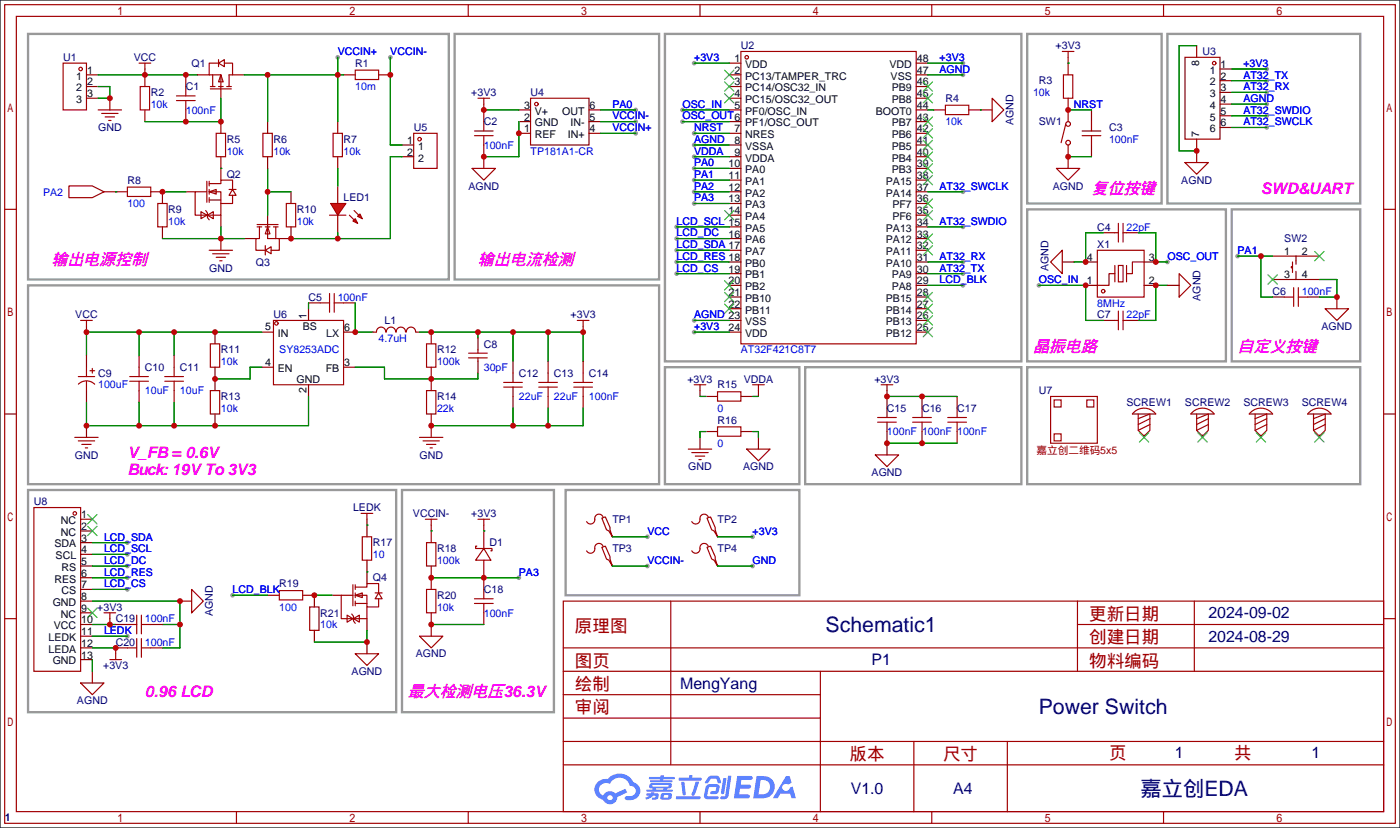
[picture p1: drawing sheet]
<svg xmlns="http://www.w3.org/2000/svg" width="304mm" height="180mm" viewBox="0 0 304 180" stroke-linecap="round" stroke-linejoin="round" font-family="sans-serif">
<path d="M0 0h304.3v179.8h-304.3z" fill="#fff" stroke="#000" stroke-width=".25"/>
<g fill="#999">
<circle cx="73.4" cy="12.4" r=".51"/>
<circle cx="84.8" cy="12.4" r=".51"/>
<circle cx="27.7" cy="117.9" r=".51"/>
<circle cx="27.7" cy="120.4" r=".51"/>
<circle cx="27.7" cy="122.9" r=".51"/>
<circle cx="27.7" cy="125.5" r=".51"/>
<circle cx="27.7" cy="128" r=".51"/>
<circle cx="27.7" cy="138.2" r=".51"/>
<circle cx="50.5" cy="129.3" r=".51"/>
<circle cx="269" cy="55.6" r=".51"/>
<circle cx="138.2" cy="26.4" r=".51"/>
<circle cx="138.2" cy="29" r=".51"/>
<circle cx="148.3" cy="23.9" r=".51"/>
<circle cx="148.3" cy="26.4" r=".51"/>
<circle cx="150.9" cy="29" r=".51"/>
<circle cx="150.9" cy="31.5" r=".51"/>
<circle cx="209.3" cy="16.3" r=".51"/>
<circle cx="150.9" cy="69.6" r=".51"/>
<circle cx="225.8" cy="62" r=".51"/>
<circle cx="253.7" cy="56.9" r=".51"/>
<circle cx="138.2" cy="23.9" r=".51"/>
<circle cx="150.9" cy="36.6" r=".51"/>
<circle cx="150.9" cy="39.1" r=".51"/>
<circle cx="147.1" cy="49.3" r=".51"/>
<circle cx="147.1" cy="51.8" r=".51"/>
<circle cx="147.1" cy="54.4" r=".51"/>
<circle cx="147.1" cy="56.9" r=".51"/>
<circle cx="147.1" cy="59.4" r=".51"/>
<circle cx="209.3" cy="62" r=".51"/>
<circle cx="209.3" cy="59.4" r=".51"/>
<circle cx="209.3" cy="56.9" r=".51"/>
<circle cx="209.3" cy="49.3" r=".51"/>
<circle cx="209.3" cy="41.7" r=".51"/>
<circle cx="150.9" cy="13.7" r=".51"/>
<circle cx="209.3" cy="13.7" r=".51"/>
<circle cx="150.9" cy="72.1" r=".51"/>
<circle cx="150.9" cy="34" r=".51"/>
<circle cx="275.3" cy="15" r=".51"/>
<circle cx="275.3" cy="17.5" r=".51"/>
<circle cx="275.3" cy="20.1" r=".51"/>
<circle cx="275.3" cy="22.6" r=".51"/>
<circle cx="275.3" cy="25.1" r=".51"/>
<circle cx="275.3" cy="27.7" r=".51"/>
<circle cx="150.9" cy="41.7" r=".51"/>
<circle cx="140.7" cy="116.6" r=".51"/>
<circle cx="140.7" cy="122.9" r=".51"/>
<circle cx="163.6" cy="116.6" r=".51"/>
<circle cx="163.6" cy="122.9" r=".51"/>
<circle cx="112.8" cy="125.5" r=".51"/>
<circle cx="150.9" cy="44.2" r=".51"/>
</g>
<g fill="none" stroke="#a10000" stroke-width=".25">
<path d="M1 1h302.3v177.8h-302.3zM3.6 3.6h297.1v172.7h-297.1zM51.4 1v2.6M101.8 1v2.6M152.1 1v2.6M202.5 1v2.6M252.9 1v2.6M1 45.5h2.6M300.7 45.5h2.6M1 89.9h2.6M300.7 89.9h2.6M1 134.4h2.6"/>
<path d="M122.4 130.6h178.3v45.7h-178.3zM145.8 130.6v35.5M234.2 130.6v15.2M234.2 135.6h66.5M259.6 130.6v15.2M300.7 134.4h2.6M122.4 150.9h55.9M122.4 145.8h178.3M122.4 156h55.9M122.4 140.7h178.3M178.3 145.8v30.5M51.4 176.3v2.5"/>
<path d="M101.8 176.3v2.5M122.4 166.1h178.3M122.4 161h178.3M152.1 176.3v2.5M198.6 161v15.3M202.5 176.3v2.5M218.9 161v15.3M252.9 176.3v2.5"/>
</g>
<g fill="#5487ff">
<path d="M160.2 168.5h2.7a.48 .48 0 0 1 .7 .5 .48 .48 0 0 1-.7 .4h-1.8l-.1 1h1.9a.43 .43 0 0 1 .4 .5 .43 .43 0 0 1-.5 .4h-2l-.1 1.3h1.6a.45 .45 0 0 1 .6 .1 .45 .45 0 0 1-.1 .6l-3.3 .1z"/>
<path d="M170.8 168.6h.9l.4 1.4-.8 .4a.84 .84 0 0 0-1.2 .2 .84 .84 0 0 0 .3 1.2 .84 .84 0 0 0 1.2-.4l.1-.3 .6-.3 .7 2.6h-1l-.3-1.1h-2.1l-.6 1.1h-1z"/>
<path d="M157.2 169h.7l-.5 3.2a.36 .36 0 0 1-.4 .3 .36 .36 0 0 1-.3-.4z"/>
<path d="M158.3 168.5h.7l-.7 4.3a1.13 1.13 0 0 1-1.7 .6l.2-.4 .7-.1 .1-.2z"/>
<path d="M153.9 168.8l.7-.3h1a.77 .77 0 0 1 .8 .5l.3 .9-.1 .2h-.6l-.2-.9-.3-.1h-.9l-.7 1h-.7v-.2z"/>
<path d="M153.5 170.7l.6-.4h1.7a.81 .81 0 0 1 .6 .5 .81 .81 0 0 1-.1 .9 .81 .81 0 0 1-1 .8h-.6a.32 .32 0 0 1-.3-.4 .32 .32 0 0 1 .3-.3h.8l.2-.9-1.6 .1-.4 1.9h2.2a.32 .32 0 0 1 .3 .4 .32 .32 0 0 1-.4 .3h-2.2l-.5-.3-.1-.6z"/>
<path d="M146.9 172.9h5.1a.33 .33 0 0 1 .3 .4 .33 .33 0 0 1-.4 .3h-4.8l-.2-.2z"/>
<path d="M151.2 169.8h.8l-.7 2a.98 .98 0 0 1-.7 1l-.3-.3z"/>
<path d="M148.1 169.8h.6l.3 2.6a.34 .34 0 0 1-.3 .3 .34 .34 0 0 1-.3-.2z"/>
<path d="M147.6 168.9h2.1l.3-.6h.5l-.1 .6h1.8a.32 .32 0 0 1 .3 .3 .32 .32 0 0 1-.3 .3h-4.5l-.2-.1z"/>
<path d="M140.5 172.3h1l.1-.2h.6l-.1 .2 .9 .1a.82 .82 0 0 1-.6 1.3h-.7v-.5h.7l.1-.4a.68 .68 0 0 0-1 .4l-1.1 .5-.2-.5 1-.4h-.7z"/>
<path d="M141.1 168.7h2.4l.1-.3h.7v.3h2.1l.3 .3-.3 .2h-2.2v.3h1.8l.2 .2-.2 .2h-4.6l-.1-.4h2.1v-.3h-2.2l-.2-.1z"/>
<path d="M164.4 168.5l-.7 4.9h1.7a2.5 2.5 0 0 0 3-2.5 2.5 2.5 0 0 0-3.1-2.4zM165.3 169.4a1.61 1.61 0 0 1 2.1 1.4 1.61 1.61 0 0 1-1.9 1.7l-.6 .1z"/>
<path d="M141.2 170.3a.55 .55 0 0 0-.1 .7 .55 .55 0 0 0 .7 .2l.1 .3h-1.4v.4h5.5l.3-.2-.3-.2h-1.1l.2-.3a.7 .7 0 0 0 .8-.2 .7 .7 0 0 0 0-.9h-4.2zM141.9 170.5h3.3l.1 .1-.2 .3h-3.2zM142.6 171.2h1.7l-.2 .3h-1.4z"/>
<path d="M143.7 172.4a1.05 1.05 0 0 0 0 1.2 2.91 2.91 0 0 0 2.2-.1 .98 .98 0 0 0 0-1.2l-1.7-.1zM144.3 172.7h.8l.2 .3-.3 .2h-.8z"/>
<path d="M129.9 169.8a2.23 2.23 0 0 0-.6 2.3 2.23 2.23 0 0 0 1.8 1.6 1.58 1.58 0 0 0 1.8 1 1.58 1.58 0 0 0 1.2-1.6l2.2-1-.4-.8-2.1 1a1.65 1.65 0 0 0-2.7 .5 1.47 1.47 0 0 1-.7-2.1 1.47 1.47 0 0 1 2.2-.4 2.3 2.3 0 0 1 2.3-1.4 2.3 2.3 0 0 1 2 1.8 1.12 1.12 0 0 1 1.3 1 1.12 1.12 0 0 1-1.1 1.2h-.7a.45 .45 0 0 0-.6 .4 .45 .45 0 0 0 .4 .5 2.21 2.21 0 0 0 2.3-.6 2.21 2.21 0 0 0 .5-2.3 2.13 2.13 0 0 0-1.3-1 3.3 3.3 0 0 0-5.6-.7l-1.1 .1zM132 173.3a.6 .6 0 0 1 1.2 0 .6 .6 0 0 1-1.2 0z"/>
</g>
<g fill="none" stroke="#a10000" stroke-width=".25">
<path d="M13.7 13.7h5.1v10.2h-5.1zM30.2 13.7h2.6M30.5 18.8h2v5.1h-2zM31.5 13.7v1.3M40.4 18.8v2M45.7 18.8h1M45.7 19.3h4.6M46.2 16.3v2.5M47.5 13v1.5M47.5 13.7h-2v2.6h2.5v2.5M47.5 13.7l1.3-.7v1.5zM47.5 18.8h1"/>
<path d="M48 16.3l.5 1.5h-1zM48.8 13.7h1.7v2.6h-.7v2.5M49.3 18.8h1M77.2 15.2h5.1v2.1h-5.1zM21.3 23.9h5.1M22.1 24.6h3.6M22.9 25.4h2M23.6 26.2h.5M38.4 21.8h4M38.4 20.8h4M40.4 21.8v2.1M45 39.4v4.5"/>
<path d="M45.5 39.9h2.5v-.8h2.5v2M45.5 39.4v1M47 29h2v5h-2zM72.4 29h2v5h-2zM27.7 40.6h5.1v2.1h-5.1zM34.3 44.2h2v5.1h-2zM43.7 46l1.3 .7-1.3 .8zM44.7 45.7l.4 .5v1l.4 .6M45 41.7h-2.6v5h5.6v-2.5M45.1 46.7l1.3-.7v1.5zM45.5 41.7l1.5-.6v1.1zM45.5 41.7h2.5v2.5h2.5v-1.8"/>
<path d="M45.5 43.4h2.5M45.5 41.1v1.1M45.5 42.9v1M45.5 54.4h5M46.2 55.1h3.6M47 55.9h2M47.8 56.6h.5M49.8 41.1h1.5M50.5 41.1l.8 1.3h-1.5zM55.9 49.3h1M55.9 48.8h4.6M56.4 49.3v2.5h-.8v2.6h2.1"/>
<path d="M57.7 53.3v2.1M57.7 54.4l1.2-.8v1.5zM57.7 49.3h1M58.2 49.3v2.5h2.5v2.6h-1.8M58.2 49.3l.5 1.5h-1zM59.4 49.3h1.1M59.9 49.3v2.5M62.2 44.2h2.1v5.1h-2.1zM71.6 46.7h3.6M17.5 69.6h2.6M18.8 69.6v1.3M18.8 79.8v2"/>
<path d="M30.2 79.8v2M37.8 79.8v2M45.7 74.7h2.1v5.1h-2.1zM59.4 69.6h15.3v14h-15.3zM69.6 65.8h2M71.6 63.8v4M72.6 65.8h2.1M72.6 63.8v4M81.8 72.1a1.01 1.01 0 0 1 1-1.1 1.01 1.01 0 0 1 1 1.1M84 72.1a1.01 1.01 0 0 1 1-1.1 1.01 1.01 0 0 1 1 1.1M86.1 72.1a1.01 1.01 0 0 1 1-1.1 1.01 1.01 0 0 1 1 1.1M88.3 72.1a1.01 1.01 0 0 1 1-1.1 1.01 1.01 0 0 1 1 1.1"/>
<path d="M92.7 74.7h2v5.1h-2zM101.9 77.7h4M101.9 76.7h4M103.9 75.9v.8M103.9 77.7v.8M125.5 69.6h2.5M126.7 69.6v1.3M16.3 95h5M17 95.8h3.6M17 81.8h3.6M17 83.4a2.54 2.54 0 0 1 3.6 0M17.8 96.5h2"/>
<path d="M18.5 97.3h.5M18.8 82.8v2M19.6 80.5h1M20.1 80v1M28.2 81.8h4.1M28.2 82.8h4.1M30.2 82.8v2M35.8 81.8h4.1M35.8 82.8h4.1M37.8 82.8v2M45.7 84.8h2.1v5.1h-2.1zM91.2 95h5.1"/>
<path d="M91.9 95.8h3.6M92.7 84.8h2v5.1h-2zM92.7 96.5h2M93.5 97.3h.5M109.5 84.1h4M109.5 83.1h4M111.5 81v2.1M111.5 84.1v2M117.1 84.1h4.1M117.1 83.1h4.1M119.1 81v2.1M119.1 84.1v2"/>
<path d="M124.7 84.1h4.1M124.7 83.1h4.1M126.7 81v2.1M126.7 84.1v2"/>
<circle cx="17.5" cy="15" r=".38"/>
<circle cx="60.1" cy="70.2" r=".38"/>
</g>
<g fill="none" stroke="#870000" stroke-width=".25">
<path d="M18.8 16.3h2.5M18.8 18.8h2.5M31.5 15v3.8M40.4 16.3v2.5M42.9 16.3h2.6M48 18.8v2.5M50.5 16.3h2.6M74.7 16.3h2.5M82.3 16.3h2.5M18.8 21.3h2.5M23.9 21.3v2.6M31.5 23.9v2.5"/>
<path d="M40.4 23.9v2.5M48 26.4v2.6M48 34v5.1M73.4 26.4v2.6M73.4 34v2.6M25.1 41.7h2.6M32.8 41.7h2.5v2.5M35.3 49.3v2.5M40.4 41.7h2M48 46.7v2.6M48 51.8v2.6M53.1 51.8h2.5"/>
<path d="M58.2 46.7v2.6M63.2 41.7v2.5M63.2 49.3v2.5h-2.5M73.4 40.4v3.8M73.4 46.7v3.8M18.8 70.9v1.2M18.8 77.2v2.6M30.2 77.2v2.6M37.8 77.2v2.6M46.7 72.1v2.6M46.7 79.8v5M56.9 79.8h2.5"/>
<path d="M56.9 72.1h2.5M67.1 67.1v2.5M67.1 65.8h2.5M74.7 79.8h2.5M74.7 72.1h2.5M74.7 65.8h2.5M81 72.1h.8M90.4 72.1h.8M93.7 72.1v2.6M93.7 79.8v5M103.9 73.4v2.5M103.9 78.5v2.5"/>
<path d="M111.5 78.5v2.5M119.1 78.5v2.5M126.7 70.9v1.2M126.7 78.5v2.5M18.8 84.8v2.6M18.8 92.5v2.5M30.2 84.8v2.6M37.8 84.8v2.6M46.7 89.9v2.6M67.1 83.6v2.5M93.7 89.9v5.1M111.5 86.1v2.5"/>
<path d="M119.1 86.1v2.5M126.7 86.1v2.5"/>
</g>
<g fill="none" stroke="#008700" stroke-width=".25">
<path d="M21.3 16.3h21.6M21.3 18.8h2.6v2.5h-2.6M48 36.6h.1M48 21.3v5.1h-16.5M58.2 36.6v10.1M35.3 41.7h5.1M35.3 51.8h17.8M48 49.3v2.5M58.2 41.7h5M30.2 72.1v5.1M37.8 72.1v5.1M56.9 72.1h-38.1v5.1"/>
<path d="M56.9 79.8h-2.5v2.5h-7.7M67.1 65.8v1.3M77.2 65.8v6.3h3.8M77.2 79.8h6.4v2.5h20.3v-1.3M91.2 72.1h35.5v6.4M103.9 72.1v1.3M111.5 72.1v6.4M119.1 72.1v6.4M30.2 87.4v5.1M37.8 87.4v5.1M67.1 86.1v6.4h-48.3v-5.1M111.5 88.6v3.9"/>
<path d="M119.1 88.6v3.9M126.7 88.6v3.9h-33"/>
</g>
<path d="M6.1 62h137.2v43.2h-137.2z" fill="none" stroke="#999" stroke-width=".51"/>
<g fill="#f00" stroke="#a10000" stroke-width=".25">
<path d="M71.9 44.2h3.3l-1.8 2.5z"/>
<path d="M78.2 46.5l.5 1-1-.5z"/>
<path d="M76.7 48l.5-.5 .5 1z"/>
</g>
<g fill="none" stroke="#a10000" stroke-width=".25">
<path d="M161 11.2h38.1v63.5h-38.1zM230.9 11.2h2.5M231.1 16.3h2.1v5h-2.1zM232.2 11.2v1.2M257.6 12.4h7.6v17.8h-7.6zM57.1 29h2.1v5h-2.1zM89.9 29h5.1v7.6h-5.1zM102.6 36.6h5.1l-2.5 2.5zM103.1 29.5h4.1M103.1 28.4h4.1M103.9 21.3h2.5M105.2 21.3v1.3"/>
<path d="M105.2 26.4v2M105.2 29.5v2M115.3 21.3h12.7v10.2h-12.7zM205.5 22.9h5.1v2h-5.1zM215.6 21.3l2.6 2.6-2.6 2.5zM229.6 36.6h5.1l-2.5 2.5zM231.6 26.9l-1 4.1M235.2 29.5h4.1M235.2 28.4h4.1M237.2 26.4v2M237.2 29.5v2M257.6 35.3h5l-2.5 2.5z"/>
<path d="M15 40.4h5.1l2.5 1.3-2.5 1.2h-5.1zM75.9 46.7l1.1 1.1M77 45.7l1 1M230.9 54.4v5l-2.6-2.5zM238.5 54.4h10.2v10.1h-10.2zM242.3 59.4h-1.3v2.6h-2.5M242.3 57.7v3.5M242.3 50.5h.8M243.1 57.7h1v3.5h-1zM243.1 48.5v4.1M244.1 48.5v4.1M244.1 50.5h.8"/>
<path d="M244.9 57.7v3.5M248.7 56.9h-2.6v2.5h-1.2M256.3 59.4l2.5 2.6-2.5 2.5zM280.9 57.9h-.2v.3h.2M280.9 56.9v2.3M281.7 55.6v1.8M281.7 58.9v1.8M242.3 69.6h.8M243.1 67.6v4M244.1 67.6v4M244.1 69.6h.8M279.1 64.5h2.1"/>
<path d="M281.2 62.5v4M282.2 62.5v4M282.2 64.5h2M288 67.1h5.1l-2.5 2.5zM149.6 97.5h5.1M150.4 98.3h3.5M150.9 83.6h2.5M151.1 99.1h2.1M151.9 99.8h.5M152.1 83.6v1.2M156 92.7h5v2h-5zM156 85.1h5v2h-5z"/>
<path d="M162.3 97.5h5.1l-2.6 2.6zM163.6 83.6h2.5M164.8 83.6v1.2M190.2 98.8h5.1l-2.5 2.5zM190.8 91.7h4M190.8 90.7h4M191.5 83.6h2.6M192.8 83.6v1.2M192.8 88.6v2.1M192.8 91.7v2M198.4 91.7h4M198.4 90.7h4"/>
<path d="M200.4 88.6v2.1M200.4 91.7v2M206 91.7h4.1M206 90.7h4.1M208 88.6v2.1M208 91.7v2M228.3 86.1h10.2v10.2h-10.2zM229.1 86.9h1.5v1.5h-1.5zM229.1 94.2h1.5v1.6h-1.5zM236.2 86.9h1.5v1.5h-1.5zM246.6 89.4a3.2 3.2 0 0 1 4.6 .5h-5.1zM247.4 89.9v3.6l1.3 1.2 1.2-1.2v-3.6l-2.5 1"/>
<path d="M249.9 90.9l-2.5 1.3M249.9 92.2l-2.5 1.3M259.3 89.4a3.2 3.2 0 0 1 4.6 .5h-5.1zM260.1 89.9v3.6l1.3 1.2 1.2-1.2v-3.6l-2.5 1M262.6 90.9l-2.5 1.3M262.6 92.2l-2.5 1.3M272 89.4a3.2 3.2 0 0 1 4.6 .5h-5.1zM272.8 89.9v3.6l1.3 1.2 1.2-1.2v-3.6l-2.5 1M275.3 90.9l-2.5 1.3M275.3 92.2l-2.5 1.3M284.7 89.4a3.2 3.2 0 0 1 4.6 .5h-5.1zM285.5 89.9v3.6l1.3 1.2 1.2-1.2v-3.6l-2.5 1"/>
<path d="M288 90.9l-2.5 1.3M288 92.2l-2.5 1.3M7.4 110.2h10.1v35.6h-10.1zM78.5 111.5h2.5M78.7 116.6h2.1v5.1h-2.1zM79.8 111.5v1.3M92.5 112.8h2.5M92.7 117.9h2v5h-2zM93.7 112.8v1.2M103.6 118.6h-.2v.5h3.5v.5h-.2M103.9 112.8h2.5M105.2 119.1l1.5 2.6h-3.3z"/>
<path d="M105.2 112.8v1.2M130.8 112.5l.8-.2 1 2.3v.5l.5 1.5-.8-1.3-.5-.2zM130.8 118.9l.8-.3 1 2.3v.5l.5 1.5-.8-1.2-.5-.3zM131.1 112.3a.93 .93 0 0 0-1.2-.6 .93 .93 0 0 0-.6 1.1 .94 .94 0 0 1-.7 1 .94 .94 0 0 1-1.1-.5M131.1 118.6a.93 .93 0 0 0-1.2-.5 .93 .93 0 0 0-.6 1 .94 .94 0 0 1-.7 1 .94 .94 0 0 1-1.1-.5M153.7 112.5l.7-.2 1 2.3v.5l.6 1.5-.8-1.3-.5-.2zM153.7 118.9l.7-.3 1 2.3v.5l.6 1.5-.8-1.2-.5-.3zM153.9 112.3a.93 .93 0 0 0-1.1-.6 .93 .93 0 0 0-.7 1.1 .94 .94 0 0 1-.6 1 .94 .94 0 0 1-1.1-.5M153.9 118.6a.93 .93 0 0 0-1.1-.5 .93 .93 0 0 0-.7 1 .94 .94 0 0 1-.6 1 .94 .94 0 0 1-1.1-.5M22.6 133.1h2.5M23.9 133.1v1.3M27.7 135.6h2"/>
<path d="M29.7 133.6v4.1M29.7 138.7v4M30.7 133.6v4.1M30.7 138.7v4M30.7 135.6h2.1M41.7 128l2.5 2.6-2.5 2.5zM60.7 128.3h5.1v2h-5.1zM67.3 131.8h2v5.1h-2zM75.4 133.6l1.3 .8-1.3 .7zM76.5 133.4l.3 .5v1l.4 .5M76.7 129.3h-2.5v5.1h5.6v-2.6M76.7 127v4.6"/>
<path d="M76.8 134.4l1.3-.8v1.5zM77.2 129.3l1.5-.5v1zM77.2 127.5h2.6v-.8h2.5v2.1M77.2 129.3h2.6v2.5h2.5v-1.8M77.2 131.1h2.6M77.2 127v1M77.2 128.8v1M77.2 130.6v1M81.5 128.8h1.6M82.3 128.8l.8 1.2h-1.6zM91.2 138.2h5.1l-2.6 2.5zM92.7 128h2v5.1h-2z"/>
<path d="M103.1 131.1h4.1M103.1 130h4.1M105.2 128v2M105.2 131.1v2M17.5 148.3h5.1l-2.5 2.6zM23.9 143.3h2.5M25.1 142v1.3M27.7 140.7h2M30.7 140.7h2.1M77.2 142h5.1l-2.5 2.5z"/>
<circle cx="162.3" cy="12.4" r=".38"/>
<circle cx="263.9" cy="13.7" r=".38"/>
<circle cx="91.2" cy="30.2" r=".38"/>
<circle cx="116.6" cy="22.6" r=".38"/>
<circle cx="232.2" cy="26.9" r=".51"/>
<circle cx="232.2" cy="31" r=".51"/>
<circle cx="239.8" cy="63.2" r=".38"/>
<circle cx="16.3" cy="111.5" r=".38"/>
</g>
<g fill="none" stroke="#008700" stroke-width=".25">
<path d="M53.1 16.3h21.6M58.2 16.3v10.1M73.4 12.4v14M84.8 12.4v19.1h2.6M150.9 13.7h7.6M201.7 16.3h7.6M201.7 13.7h7.6M232.2 13.7h.1M260.1 9.9h-3.8v22.9h3.8M267.7 15h7.6M267.7 17.5h7.6M73.4 36.6v3.8"/>
<path d="M87.4 34h-2.6v17.8h-21.6M105.2 23.9h7.6M112.8 26.4v7.6h-7.6M130.6 23.9h7.6M130.6 26.4h7.6M130.6 29h7.6M148.3 23.9h10.2M148.3 26.4h10.2M150.9 34h7.6M150.9 31.5h7.6M150.9 29h7.6M150.9 36.6h7.6"/>
<path d="M150.9 39.1h7.6M201.7 23.9h1.2M213.1 23.9h.1M232.2 34h5M232.2 23.9h5M267.7 20.1h7.6M267.7 22.6h7.6M267.7 25.1h7.6M267.7 27.7h7.6M25.1 41.7h.1M73.4 50.5v1.3M147.1 51.8h11.4"/>
<path d="M147.1 56.9h11.4M147.1 49.3h11.4M147.1 54.4h11.4M147.1 59.4h11.4M150.9 41.7h7.6M150.9 44.2h7.6M201.7 56.9h7.6M201.7 49.3h7.6M201.7 59.4h7.6M201.7 41.7h7.6M239.8 50.5h-3.8v6.4h-2.6M247.4 50.5h3.8v6.4h2.5"/>
<path d="M269 55.6h7.6M274.1 55.6v8.9h2.5M150.9 69.6h7.6M150.9 72.1h7.6M201.7 62h7.6M225.8 62h10.2v7.6h3.8M253.7 62h-2.5v7.6h-3.8M286.8 60.7h3.8v3.8h-3.8M152.1 86.1h1.3M153.4 93.7h-1.3v1.3M163.6 93.7h1.2v1.3M163.6 86.1h1.2"/>
<path d="M192.8 86.1h15.2M192.8 96.3h15.2M20.1 117.9h7.6M79.8 114h.1M93.7 115.3h.1M105.2 115.3h.1M133.1 116.6h7.6M156 116.6h7.6M20.1 120.4h7.6M20.1 122.9h7.6M20.1 125.5h7.6M20.1 128h7.6"/>
<path d="M20.1 130.6h19v10.1h-3.8M20.1 135.6h5M20.1 138.2h7.6M35.3 135.6h3.8M50.5 129.3h7.7M68.3 129.3h3.8M79.8 124.2h.1M79.8 136.9v2.5h-11.5M93.7 125.5h19.1M93.7 135.6h11.5M133.1 122.9h7.6M156 122.9h7.6"/>
<path d="M20.1 140.7h5M20.1 143.3v2.5"/>
</g>
<g fill="none" stroke="#870000" stroke-width=".25">
<path d="M158.5 13.7h2.5M158.5 16.3h2.5M158.5 18.8h2.5M199.1 13.7h2.6M199.1 16.3h2.6M199.1 18.8h2.6M232.2 12.4v3.9M260.1 9.9v2.5M265.2 15h2.5M265.2 17.5h2.5M58.2 26.4v2.6M58.2 34v2.6"/>
<path d="M87.4 31.5h2.5M87.4 34h2.5M105.2 22.6v3.8M105.2 31.5v5.1M112.8 29h2.5M112.8 26.4h2.5M112.8 23.9h2.5M128 29h2.6M128 26.4h2.6M128 23.9h2.6M158.5 31.5h2.5M158.5 34h2.5"/>
<path d="M158.5 29h2.5M158.5 26.4h2.5M158.5 23.9h2.5M158.5 21.3h2.5M158.5 36.6h2.5M158.5 39.1h2.5M199.1 31.5h2.6M199.1 34h2.6M199.1 29h2.6M199.1 26.4h2.6M199.1 23.9h2.6M199.1 21.3h2.6"/>
<path d="M199.1 36.6h2.6M199.1 39.1h2.6M202.9 23.9h2.6M210.6 23.9h5M232.2 21.3v5.1M232.2 31.5v5.1M237.2 23.9v2.5M237.2 31.5v2.5M260.1 30.2v5.1M265.2 20.1h2.5M265.2 22.6h2.5M265.2 25.1h2.5"/>
<path d="M265.2 27.7h2.5M22.6 41.7h2.5M158.5 41.7h2.5M158.5 44.2h2.5M158.5 46.7h2.5M158.5 49.3h2.5M158.5 51.8h2.5M158.5 54.4h2.5M158.5 56.9h2.5M158.5 59.4h2.5M199.1 41.7h2.6M199.1 44.2h2.6"/>
<path d="M199.1 46.7h2.6M199.1 49.3h2.6M199.1 51.8h2.6M199.1 54.4h2.6M199.1 56.9h2.6M199.1 59.4h2.6M230.9 56.9h2.5M236 56.9h2.5M239.8 50.5h2.5M244.9 50.5h2.5M248.7 56.9h2.5M276.6 55.6h10.2"/>
<path d="M158.5 64.5h2.5M158.5 62h2.5M158.5 67.1h2.5M158.5 69.6h2.5M158.5 72.1h2.5M199.1 64.5h2.6M199.1 62h2.6M199.1 67.1h2.6M199.1 69.6h2.6M199.1 72.1h2.6M236 62h2.5M239.8 69.6h2.5"/>
<path d="M244.9 69.6h2.5M248.7 62h2.5M253.7 62h2.6M276.6 60.7h10.2M276.6 64.5h2.5M284.2 64.5h2.6M290.6 64.5v2.6M152.1 84.8v1.3M152.1 95v2.5M153.4 93.7h2.6M153.4 86.1h2.6M161 93.7h2.6"/>
<path d="M161 86.1h2.6M164.8 84.8v1.3M164.8 95v2.5M192.8 84.8v3.8M192.8 93.7v5.1M200.4 86.1v2.5M200.4 93.7v2.6M208 86.1v2.5M208 93.7v2.6M248.7 94.5v.5M261.4 94.5v.5M274.1 94.5v.5"/>
<path d="M286.8 94.5v.5M17.5 112.8h2.6M17.5 115.3h2.6M17.5 117.9h2.6M79.8 112.8v3.8M93.7 114v3.9M105.2 114v5.1M133.1 116.3v.3M156 116.3v.3M17.5 120.4h2.6M17.5 122.9h2.6M17.5 125.5h2.6"/>
<path d="M17.5 128h2.6M17.5 130.6h2.6M17.5 133.1h2.6M17.5 135.6h2.6M17.5 138.2h2.6M23.9 134.4v1.2M25.1 135.6h2.6M32.8 135.6h2.5M39.1 130.6h2.6M58.2 129.3h2.5M65.8 129.3h2.5v2.5M68.3 136.9v2.5"/>
<path d="M72.1 129.3h2.1M79.8 121.7v5M79.8 134.4v2.5M79.8 139.4v2.6M93.7 122.9v5.1M93.7 133.1v5.1M105.2 121.7v6.3M105.2 133.1v2.5M133.1 122.7v.2M156 122.7v.2M17.5 140.7h2.6M17.5 143.3h2.6"/>
<path d="M20.1 145.8v2.5M27.7 140.7h-2.6v1.3M32.8 140.7h2.5"/>
</g>
<g fill="none" stroke="#999" stroke-width=".51">
<path d="M6.1 7.4h91.4v53.3h-91.4zM98.8 7.4h44.5v53.3h-44.5zM144.5 7.4h77.5v71.1h-77.5zM223.3 7.4h29.2v36.8h-29.2zM253.7 7.4h42v36.8h-42zM223.3 45.5h43.1v33h-43.1zM267.7 45.5h28v33h-28zM144.5 79.8h29.2v25.4h-29.2zM175 79.8h47v25.4h-47zM223.3 79.8h72.4v25.4h-72.4zM6.1 106.4h80v48.3h-80zM87.4 106.4h33v48.3h-33z"/>
<path d="M122.9 106.4h50.8v22.9h-50.8z"/>
</g>
<g fill="none" stroke="#3c3" stroke-width=".25">
<path d="M157.5 15.2l2 2.1M157.5 17.8l2 2M159.5 15.2l-2 2.1M159.5 17.8l-2 2M200.7 17.8l2 2M202.7 17.8l-2 2M157.5 20.3l2 2.1M159.5 20.3l-2 2.1M200.7 38.1l2 2M200.7 35.6l2 2M200.7 33l2 2.1M200.7 30.5l2 2"/>
<path d="M200.7 27.9l2 2.1M200.7 25.4l2 2M200.7 20.3l2 2.1M202.7 38.1l-2 2M202.7 35.6l-2 2M202.7 33l-2 2.1M202.7 30.5l-2 2M202.7 27.9l-2 2.1M202.7 25.4l-2 2M202.7 20.3l-2 2.1M157.5 45.7l2 2.1M159.5 45.7l-2 2.1"/>
<path d="M200.7 53.3l2 2.1M200.7 50.8l2 2M200.7 45.7l2 2.1M200.7 43.2l2 2M202.7 53.3l-2 2.1M202.7 50.8l-2 2M202.7 45.7l-2 2.1M202.7 43.2l-2 2M275.6 59.7l2 2M277.6 59.7l-2 2M285.8 54.6l2 2M287.8 54.6l-2 2"/>
<path d="M157.5 61l2 2M157.5 63.5l2 2M157.5 66l2 2.1M159.5 61l-2 2M159.5 63.5l-2 2M159.5 66l-2 2.1M200.7 71.1l2 2.1M200.7 68.6l2 2M200.7 66l2 2.1M200.7 63.5l2 2M202.7 71.1l-2 2.1M202.7 68.6l-2 2"/>
<path d="M202.7 66l-2 2.1M202.7 63.5l-2 2M247.6 94l2.1 2M249.7 94l-2.1 2M260.3 94l2.1 2M262.4 94l-2.1 2M273 94l2.1 2M275.1 94l-2.1 2M285.8 94l2 2M287.8 94l-2 2M19 111.8l2.1 2M19 114.3l2.1 2"/>
<path d="M21.1 111.8l-2.1 2M21.1 114.3l-2.1 2M19 132.1l2.1 2M21.1 132.1l-2.1 2"/>
</g>
<g fill="#c00">
<circle cx="77.2" cy="72.1" r=".63"/>
<circle cx="93.7" cy="82.3" r=".63"/>
<circle cx="93.7" cy="72.1" r=".63"/>
<circle cx="103.9" cy="72.1" r=".63"/>
<circle cx="111.5" cy="72.1" r=".63"/>
<circle cx="119.1" cy="72.1" r=".63"/>
<circle cx="126.7" cy="72.1" r=".63"/>
<circle cx="30.2" cy="72.1" r=".63"/>
<circle cx="37.8" cy="72.1" r=".63"/>
<circle cx="46.7" cy="72.1" r=".63"/>
<circle cx="18.8" cy="72.1" r=".63"/>
<circle cx="119.1" cy="92.5" r=".63"/>
<circle cx="111.5" cy="92.5" r=".63"/>
<circle cx="93.7" cy="92.5" r=".63"/>
<circle cx="46.7" cy="92.5" r=".63"/>
<circle cx="37.8" cy="92.5" r=".63"/>
<circle cx="30.2" cy="92.5" r=".63"/>
<circle cx="18.8" cy="92.5" r=".63"/>
<circle cx="46.7" cy="82.3" r=".63"/>
<circle cx="31.5" cy="16.3" r=".63"/>
<circle cx="40.4" cy="16.3" r=".63"/>
<circle cx="58.2" cy="41.7" r=".63"/>
<circle cx="40.4" cy="26.4" r=".63"/>
<circle cx="48" cy="26.4" r=".63"/>
<circle cx="35.3" cy="41.7" r=".63"/>
<circle cx="48" cy="51.8" r=".63"/>
<circle cx="23.9" cy="21.3" r=".63"/>
<circle cx="73.4" cy="16.3" r=".63"/>
<circle cx="58.2" cy="16.3" r=".63"/>
<circle cx="73.4" cy="51.8" r=".63"/>
<circle cx="63.2" cy="51.8" r=".63"/>
<circle cx="84.8" cy="16.3" r=".63"/>
<circle cx="39.1" cy="130.6" r=".63"/>
<circle cx="39.1" cy="135.6" r=".63"/>
<circle cx="23.9" cy="135.6" r=".63"/>
<circle cx="25.1" cy="140.7" r=".63"/>
<circle cx="79.8" cy="139.4" r=".63"/>
<circle cx="68.3" cy="129.3" r=".63"/>
<circle cx="290.6" cy="64.5" r=".63"/>
<circle cx="274.1" cy="55.6" r=".63"/>
<circle cx="112.8" cy="29" r=".63"/>
<circle cx="105.2" cy="34" r=".63"/>
<circle cx="105.2" cy="23.9" r=".63"/>
<circle cx="236" cy="62" r=".63"/>
<circle cx="251.2" cy="62" r=".63"/>
<circle cx="251.2" cy="56.9" r=".63"/>
<circle cx="236" cy="56.9" r=".63"/>
<circle cx="232.2" cy="23.9" r=".63"/>
<circle cx="232.2" cy="34" r=".63"/>
<circle cx="260.1" cy="32.8" r=".63"/>
<circle cx="200.4" cy="86.1" r=".63"/>
<circle cx="192.8" cy="86.1" r=".63"/>
<circle cx="200.4" cy="96.3" r=".63"/>
<circle cx="192.8" cy="96.3" r=".63"/>
<circle cx="93.7" cy="125.5" r=".63"/>
<circle cx="105.2" cy="125.5" r=".63"/>
<circle cx="93.7" cy="135.6" r=".63"/>
</g>
<g font-size="4.6" fill="#000080">
<text x="179.5" y="137.3">Schematic1</text>
<text x="225.8" y="155">Power Switch</text>
<text x="247.9" y="172.8">嘉立创EDA</text>
</g>
<g font-size="3.8" fill="#a00000">
<text x="125" y="137.2">原理图</text>
<text x="236.7" y="134.6">更新日期</text>
<text x="236.7" y="139.7">创建日期</text>
<text x="125" y="149.9">绘制</text>
<text x="125" y="144.8">图页</text>
<text x="236.7" y="144.8">物料编码</text>
<text x="125" y="154.9">审阅</text>
<text x="184.7" y="165.1">版本</text>
<text x="205" y="165.1">尺寸</text>
<text x="241" y="164.8">页</text>
<text x="268.2" y="164.8">共</text>
</g>
<g font-size="3.5" fill="#f0f">
<text x="237.2" y="42.2">复位按键</text>
<text x="274.1" y="42.2">SWD&amp;UART</text>
<text x="11.2" y="57.5">输出电源控制</text>
<text x="103.9" y="57.5">输出电流检测</text>
<text x="224.5" y="76.5">晶振电路</text>
<text x="269" y="76.5">自定义按键</text>
<text x="27.7" y="99.4">V_FB = 0.6V</text>
<text x="27.7" y="103.2">Buck: 19V To 3V3</text>
<text x="31.5" y="151.5">0.96 LCD</text>
<text x="88.6" y="151.5">最大检测电压36.3V</text>
</g>
<g font-size="3.5" fill="#000080">
<text x="262.6" y="134.3">2024-09-02</text>
<text x="262.6" y="139.4">2024-08-29</text>
<text x="147.8" y="149.5">MengYang</text>
<text x="189.4" y="144.5">P1</text>
<text x="255.3" y="164.5">1</text>
<text x="285" y="164.5">1</text>
<text x="184.9" y="172.4">V1.0</text>
<text x="207.2" y="172.4">A4</text>
</g>
<g font-size="2.3" fill="#00f">
<text x="73.4" y="12">VCCIN+</text>
<text x="84.8" y="12">VCCIN-</text>
<text x="150.9" y="13.3">+3V3</text>
<text x="204.2" y="15.8">AGND</text>
<text x="204.2" y="13.3">+3V3</text>
<text x="270.3" y="14.5">+3V3</text>
<text x="270.3" y="17.1">AT32_TX</text>
<text x="32.8" y="23.4">10k</text>
<text x="77.2" y="19.6">10m</text>
<text x="133.1" y="23.4">PA0</text>
<text x="148.3" y="23.4">OSC_IN</text>
<text x="224.5" y="20.9">10k</text>
<text x="233.4" y="23.4">NRST</text>
<text x="270.3" y="19.6">AT32_RX</text>
<text x="270.3" y="22.1">AGND</text>
<text x="40.4" y="24.7">100nF</text>
<text x="133.1" y="26">VCCIN-</text>
<text x="133.1" y="28.5">VCCIN+</text>
<text x="148.3" y="26">OSC_OUT6</text>
<text x="150.9" y="28.5">NRST</text>
<text x="205.5" y="27.2">10k</text>
<text x="270.3" y="24.7">AT32_SWDIO</text>
<text x="270.3" y="27.2">AT32_SWCLK</text>
<text x="49.3" y="33.6">10k</text>
<text x="59.4" y="33.6">10k</text>
<text x="74.7" y="33.6">10k</text>
<text x="105.2" y="32.3">100nF</text>
<text x="115.3" y="33.6">TP181A1-CR</text>
<text x="150.9" y="31">AGND</text>
<text x="150.9" y="33.6">VDDA</text>
<text x="241" y="31">100nF</text>
<text x="150.9" y="36.1">PA0</text>
<text x="150.9" y="38.7">PA1</text>
<text x="150.9" y="41.2">PA2</text>
<text x="204.2" y="41.2">AT32_SWCLK</text>
<text x="9.4" y="42.5">PA2</text>
<text x="27.7" y="45">100</text>
<text x="150.9" y="43.7">PA3</text>
<text x="36.6" y="48.8">10k</text>
<text x="64.5" y="48.8">10k</text>
<text x="147.1" y="48.8">LCD_SCL 15</text>
<text x="147.1" y="51.4">LCD_DC</text>
<text x="147.1" y="53.9">LCD_SDA 17</text>
<text x="204.2" y="48.8">AT32_SWDIO</text>
<text x="244.9" y="50.1">22pF</text>
<text x="147.1" y="56.4">LCD_RES 18</text>
<text x="147.1" y="59">LCD_CS</text>
<text x="204.2" y="59">AT32_TX</text>
<text x="204.2" y="56.4">AT32_RX</text>
<text x="253.7" y="56.4">OSC_OUT</text>
<text x="269" y="55.2">PA1</text>
<text x="73.4" y="65.3">100nF</text>
<text x="204.2" y="61.5">LCD_BLK</text>
<text x="225.8" y="61.5">OSC_IN</text>
<text x="283" y="64.1">100nF</text>
<text x="150.9" y="69.1">AGND 23</text>
<text x="150.9" y="71.7">+3V3</text>
<text x="238.5" y="66.6">8MHz</text>
<text x="244.9" y="69.1">22pF</text>
<text x="60.7" y="76.8">SY8253ADC</text>
<text x="82.3" y="74.2">4.7uH</text>
<text x="161" y="76.8">AT32F421C8T7</text>
<text x="48" y="79.3">10k</text>
<text x="95" y="79.3">100k</text>
<text x="105.2" y="80.6">30pF</text>
<text x="21.3" y="84.4">100uF</text>
<text x="31.5" y="85.6">10uF</text>
<text x="39.1" y="85.6">10uF</text>
<text x="48" y="89.5">10k</text>
<text x="95" y="89.5">22k</text>
<text x="112.8" y="86.9">22uF</text>
<text x="120.4" y="86.9">22uF</text>
<text x="128" y="86.9">100nF</text>
<text x="156" y="89.5">0</text>
<text x="192.8" y="94.5">100nF</text>
<text x="200.4" y="94.5">100nF</text>
<text x="208" y="94.5">100nF</text>
<text x="156" y="97.1">0</text>
<text x="22.6" y="117.4">LCD_SDA</text>
<text x="22.6" y="119.9">LCD_SCL</text>
<text x="140.7" y="116.1">VCC</text>
<text x="163.6" y="116.1">+3V3</text>
<text x="22.6" y="122.5">LCD_DC</text>
<text x="22.6" y="125">LCD_RES</text>
<text x="81" y="121.2">10</text>
<text x="95" y="122.5">100k</text>
<text x="112.8" y="125">PA3</text>
<text x="140.7" y="122.5">VCCIN-</text>
<text x="163.6" y="122.5">GND</text>
<text x="22.6" y="127.6">LCD_CS</text>
<text x="50.5" y="128.8">LCD_BLK</text>
<text x="22.6" y="137.7">LEDK</text>
<text x="31.5" y="135.2">100nF</text>
<text x="60.7" y="132.6">100</text>
<text x="69.6" y="136.4">10k</text>
<text x="95" y="132.6">10k</text>
<text x="105.2" y="133.9">100nF</text>
<text x="31.5" y="140.3">100nF</text>
</g>
<g font-size="2.3" fill="#000080">
<text x="161" y="10.7">U2</text>
<text x="229.4" y="10.7">+3V3</text>
<text x="261.4" y="12">U3</text>
<text x="13.7" y="13.3">U1</text>
<text x="29.1" y="13.3">VCC</text>
<text x="41.7" y="14.5">Q1</text>
<text x="77.2" y="14.5">R1</text>
<text x="32.8" y="20.9">R2</text>
<text x="40.4" y="19.6">C1</text>
<text x="102.4" y="20.9">+3V3</text>
<text x="115.3" y="20.9">U4</text>
<text x="205.5" y="22.1">R4</text>
<text x="225.8" y="18.3">R3</text>
<text x="21.3" y="28.5">GND</text>
<text x="89.9" y="28.5">U5</text>
<text x="105.2" y="27.2">C2</text>
<text x="220.3" y="27.2" transform="rotate(-90 220.3 27.2)">AGND</text>
<text x="225.8" y="27.2">SW1</text>
<text x="241" y="28.5">C3</text>
<text x="49.3" y="31">R5</text>
<text x="59.4" y="31">R6</text>
<text x="74.7" y="31">R7</text>
<text x="27.7" y="39.9">R8</text>
<text x="49.3" y="38.7">Q2</text>
<text x="101.8" y="41.2">AGND</text>
<text x="228.8" y="41.2">AGND</text>
<text x="256.8" y="39.9">AGND</text>
<text x="36.6" y="46.3">R9</text>
<text x="64.5" y="46.3">R10</text>
<text x="74.7" y="43.7">LED1</text>
<text x="238.5" y="53.9">X1</text>
<text x="238.5" y="50.1">C4</text>
<text x="279.1" y="52.6">SW2</text>
<text x="45.5" y="59">GND</text>
<text x="55.6" y="57.7">Q3</text>
<text x="227.9" y="59" transform="rotate(-90 227.9 59)">AGND</text>
<text x="67.1" y="65.3">C5</text>
<text x="260.9" y="65.3" transform="rotate(-90 260.9 65.3)">AGND</text>
<text x="276.6" y="64.1">C6</text>
<text x="16.4" y="69.1">VCC</text>
<text x="59.4" y="69.1">U6</text>
<text x="83.6" y="70.4">L1</text>
<text x="124" y="69.1">+3V3</text>
<text x="238.5" y="69.1">C7</text>
<text x="287.2" y="71.7">AGND</text>
<text x="48" y="76.8">R11</text>
<text x="95" y="76.8">R12</text>
<text x="105.2" y="75.5">C8</text>
<text x="21.3" y="81.8">C9</text>
<text x="31.5" y="80.6">C10</text>
<text x="39.1" y="80.6">C11</text>
<text x="112.8" y="81.8">C12</text>
<text x="120.4" y="81.8">C13</text>
<text x="128" y="81.8">C14</text>
<text x="149.4" y="83.1">+3V3</text>
<text x="161.6" y="83.1">VDDA</text>
<text x="190.1" y="83.1">+3V3</text>
<text x="48" y="86.9">R13</text>
<text x="95" y="86.9">R14</text>
<text x="156" y="84.4">R15</text>
<text x="192.8" y="89.5">C15</text>
<text x="200.4" y="89.5">C16</text>
<text x="208" y="89.5">C17</text>
<text x="225.8" y="85.6">U7</text>
<text x="244.9" y="88.2">SCREW1</text>
<text x="257.6" y="88.2">SCREW2</text>
<text x="270.3" y="88.2">SCREW3</text>
<text x="283" y="88.2">SCREW4</text>
<text x="156" y="92">R16</text>
<text x="16.3" y="99.6">GND</text>
<text x="91.2" y="99.6">GND</text>
<text x="149.6" y="102.2">GND</text>
<text x="161.5" y="102.2">AGND</text>
<text x="189.5" y="103.4">AGND</text>
<text x="7.4" y="109.8">U8</text>
<text x="76.7" y="111">LEDK</text>
<text x="89.8" y="112.3">VCCIN-</text>
<text x="102.4" y="112.3">+3V3</text>
<text x="133.1" y="113.6">TP1</text>
<text x="156" y="113.6">TP2</text>
<text x="81" y="118.7">R17</text>
<text x="95" y="119.9">R18</text>
<text x="106.4" y="118.7">D1</text>
<text x="133.1" y="119.9">TP3</text>
<text x="156" y="119.9">TP4</text>
<text x="60.7" y="127.6">R19</text>
<text x="81" y="126.3">Q4</text>
<text x="95" y="130.1">R20</text>
<text x="105.2" y="128.8">C18</text>
<text x="21.1" y="132.6">+3V3</text>
<text x="25.1" y="135.2">C19</text>
<text x="46.3" y="133.9" transform="rotate(-90 46.3 133.9)">AGND</text>
<text x="69.6" y="133.9">R21</text>
<text x="25.1" y="140.3">C20</text>
<text x="90.4" y="142.8">AGND</text>
<text x="22.4" y="145.3">+3V3</text>
<text x="76.4" y="146.6">AGND</text>
<text x="16.7" y="153">AGND</text>
<text x="1" y="178.4">1</text>
</g>
<g font-size="2.3">
<text x="16.6" y="17.3">1</text>
<text x="18.9" y="16">1</text>
<text x="159.6" y="13.5">1</text>
<text x="159.6" y="16">2</text>
<text x="162" y="14.8">VDD</text>
<text x="162" y="17.3">PC13/TAMPER_TRC</text>
<text x="193.3" y="14.8">VDD</text>
<text x="193.6" y="17.3">VSS</text>
<text x="199.3" y="16">47</text>
<text x="199.3" y="13.5">48</text>
<text x="260.6" y="14.2" transform="rotate(-90 260.6 14.2)">8</text>
<text x="263" y="16">1</text>
<text x="265.3" y="14.8">1</text>
<text x="265.3" y="17.3">2</text>
<text x="16.6" y="19.8">2</text>
<text x="16.6" y="22.4">3</text>
<text x="18.9" y="18.6">2</text>
<text x="18.9" y="21.1">3</text>
<text x="113.9" y="23.6">3</text>
<text x="128.1" y="23.6">6</text>
<text x="159.6" y="18.6">3</text>
<text x="159.6" y="21.1">4</text>
<text x="159.6" y="23.6">5</text>
<text x="162" y="19.8">PC14/OSC32_IN</text>
<text x="162" y="22.4">PC15/OSC32_OUT</text>
<text x="193.8" y="22.4">PB8</text>
<text x="193.8" y="19.8">PB9</text>
<text x="199.3" y="23.6">44</text>
<text x="199.3" y="21.1">45</text>
<text x="199.3" y="18.6">46</text>
<text x="263" y="18.6">2</text>
<text x="263" y="21.1">3</text>
<text x="263" y="23.6">4</text>
<text x="265.3" y="19.8">3</text>
<text x="265.3" y="22.4">4</text>
<text x="113.9" y="28.7">1</text>
<text x="113.9" y="26.2">2</text>
<text x="116.3" y="30">REF</text>
<text x="116.3" y="27.5">GND</text>
<text x="116.3" y="24.9">V+</text>
<text x="122.2" y="24.9">OUT</text>
<text x="123.4" y="30">IN+</text>
<text x="124" y="27.5">IN-</text>
<text x="128.1" y="28.7">4</text>
<text x="128.1" y="26.2">5</text>
<text x="159.6" y="28.7">7</text>
<text x="162" y="24.9">PF0/OSC_IN</text>
<text x="162" y="27.5">PF1/OSC_OUT</text>
<text x="162" y="30">NRES</text>
<text x="190.4" y="24.9">BOOT0</text>
<text x="193.8" y="30">PB6</text>
<text x="193.8" y="27.5">PB7</text>
<text x="199.3" y="28.7">42</text>
<text x="199.3" y="26.2">43</text>
<text x="260.6" y="29.8" transform="rotate(-90 260.6 29.8)">7</text>
<text x="263" y="26.2">5</text>
<text x="263" y="28.7">6</text>
<text x="265.3" y="24.9">5</text>
<text x="265.3" y="27.5">6</text>
<text x="88.5" y="31.3">1</text>
<text x="88.5" y="33.8">2</text>
<text x="90.9" y="32.5">1</text>
<text x="90.9" y="35.1">2</text>
<text x="159.6" y="31.3">8</text>
<text x="159.6" y="33.8">9</text>
<text x="162" y="32.5">VSSA</text>
<text x="162" y="35.1">VDDA</text>
<text x="193.8" y="35.1">PB4</text>
<text x="193.8" y="32.5">PB5</text>
<text x="199.3" y="33.8">40</text>
<text x="199.3" y="31.3">41</text>
<text x="158.3" y="36.3">10</text>
<text x="158.3" y="38.9">11</text>
<text x="158.3" y="41.4">12</text>
<text x="162" y="37.6">PA0</text>
<text x="162" y="40.2">PA1</text>
<text x="192.5" y="40.2">PA15</text>
<text x="193.8" y="37.6">PB3</text>
<text x="199.3" y="41.4">37</text>
<text x="199.3" y="38.9">38</text>
<text x="199.3" y="36.3">39</text>
<text x="158.3" y="44">13</text>
<text x="158.3" y="46.5">14</text>
<text x="162" y="42.7">PA2</text>
<text x="162" y="45.2">PA3</text>
<text x="162" y="47.8">PA4</text>
<text x="192.5" y="42.7">PA14</text>
<text x="194" y="47.8">PF6</text>
<text x="194" y="45.2">PF7</text>
<text x="199.3" y="46.5">35</text>
<text x="199.3" y="44">36</text>
<text x="158.3" y="51.6">16</text>
<text x="162" y="50.3">PA5</text>
<text x="162" y="52.9">PA6</text>
<text x="192.5" y="52.9">PA12</text>
<text x="192.5" y="50.3">PA13</text>
<text x="199.3" y="51.6">33</text>
<text x="199.3" y="49">34</text>
<text x="158.3" y="59.2">19</text>
<text x="162" y="55.4">PA7</text>
<text x="162" y="57.9">PB0</text>
<text x="192.5" y="57.9">PA10</text>
<text x="192.5" y="55.4">PA11</text>
<text x="199.3" y="59.2">30</text>
<text x="199.3" y="56.7">31</text>
<text x="199.3" y="54.1">32</text>
<text x="236.2" y="56.7">4</text>
<text x="249.7" y="56.7">3</text>
<text x="279.1" y="55.4">1</text>
<text x="283" y="55.4">2</text>
<text x="158.3" y="61.7">20</text>
<text x="158.3" y="64.3">21</text>
<text x="162" y="60.5">PB1</text>
<text x="162" y="63">PB2</text>
<text x="162" y="65.6">PB10</text>
<text x="192.5" y="65.6">PB15</text>
<text x="193.8" y="63">PA8</text>
<text x="193.8" y="60.5">PA9</text>
<text x="199.3" y="64.3">28</text>
<text x="199.3" y="61.7">29</text>
<text x="236.2" y="61.7">1</text>
<text x="249.7" y="61.7">2</text>
<text x="279.1" y="60.5">3</text>
<text x="283" y="60.5">4</text>
<text x="57.6" y="71.7">5</text>
<text x="65.8" y="71.7">BS</text>
<text x="66.6" y="69.3" transform="rotate(-90 66.6 69.3)">1</text>
<text x="74.8" y="71.9">6</text>
<text x="158.3" y="66.8">22</text>
<text x="158.3" y="71.9">24</text>
<text x="162" y="68.1">PB11</text>
<text x="162" y="70.6">VSS</text>
<text x="192.5" y="70.6">PB13</text>
<text x="192.5" y="68.1">PB14</text>
<text x="199.3" y="71.9">25</text>
<text x="199.3" y="69.4">26</text>
<text x="199.3" y="66.8">27</text>
<text x="60.4" y="73.2">IN</text>
<text x="70.9" y="73.2">LX</text>
<text x="162" y="73.2">VDD</text>
<text x="192.5" y="73.2">PB12</text>
<text x="57.6" y="79.5">4</text>
<text x="60.4" y="80.8">EN</text>
<text x="64.5" y="83.1">GND</text>
<text x="70.8" y="80.8">FB</text>
<text x="74.8" y="79.5">3</text>
<text x="66.6" y="85.4" transform="rotate(-90 66.6 85.4)">2</text>
<text x="13.3" y="113.8">NC</text>
<text x="17.7" y="112.5">1</text>
<text x="11.8" y="118.9">SDA</text>
<text x="13.3" y="116.4">NC</text>
<text x="17.7" y="115.1">2</text>
<text x="17.7" y="117.6">3</text>
<text x="12.1" y="121.4">SCL</text>
<text x="13.4" y="124">RS</text>
<text x="17.7" y="120.2">4</text>
<text x="17.7" y="122.7">5</text>
<text x="17.7" y="125.2">6</text>
<text x="11.5" y="131.6">GND</text>
<text x="11.8" y="126.5">RES</text>
<text x="13.4" y="129.1">CS</text>
<text x="17.7" y="127.8">7</text>
<text x="17.7" y="130.3">8</text>
<text x="11.7" y="136.7">VCC</text>
<text x="13.3" y="134.1">NC</text>
<text x="17.7" y="132.9">9</text>
<text x="17.7" y="135.4">10</text>
<text x="17.7" y="137.9">11</text>
<text x="10.6" y="139.2">LEDK</text>
<text x="10.6" y="141.8">LEDA</text>
<text x="17.7" y="140.5">12</text>
<text x="17.7" y="143">13</text>
<text x="11.5" y="144.3">GND</text>
</g>
<text font-size="2.3" fill="#a00000" x="225.3" y="98.6">嘉立创二维码5x5</text>
</svg>
